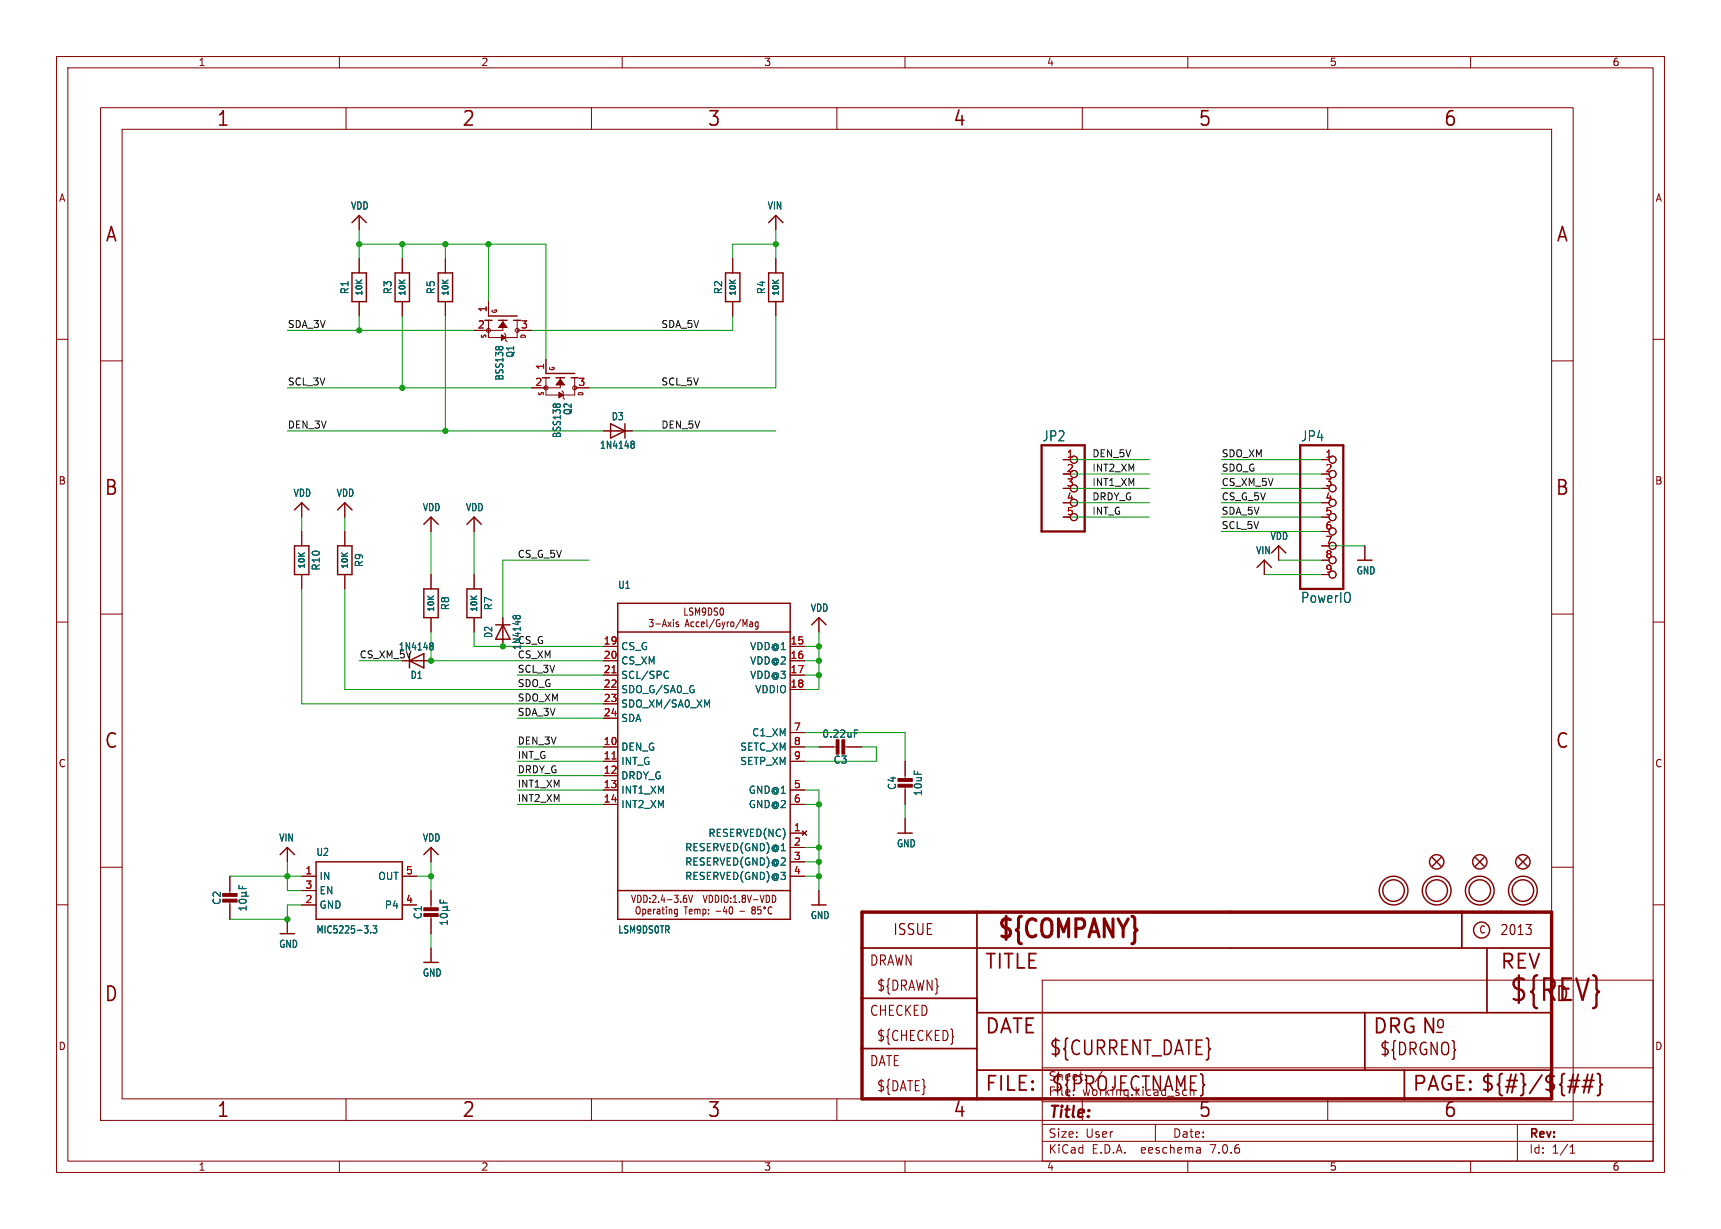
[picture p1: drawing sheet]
<svg xmlns="http://www.w3.org/2000/svg" width="304mm" height="217mm" viewBox="0 0 304 217" stroke-linecap="round" stroke-linejoin="round" font-family="sans-serif">
<g fill="none" stroke="#840000" stroke-width=".18">
<path d="M10 10h284.3v197.3h-284.3zM12 12h280.3v193.3h-280.3zM17.8 19h260.3v179.1h-260.3zM60 10v2M61.2 19v3.9M104.6 19v3.9M110 10v2M148 19v3.9M160 10v2M191.3 19v3.9M210 10v2M234.7 19v3.9"/>
<path d="M260 10v2M21.6 22.9h252.7v171.4h-252.7zM63.5 38.1v2.5M137.2 38.1v2.5M10 60h2M63.5 45.7v2.6M63.5 53.3v2.6M71.1 45.7v2.6M71.1 53.3v2.6M78.7 45.7v2.6M78.7 53.3v2.6M86.4 56.6v3.1h5v-3.1"/>
<path d="M86.4 53.3v2.6M88.9 56.6v1.8h-5.1M89.2 58.9l.2 .3v1l.3 .3M91.4 58.4h2.6M129.5 45.7v2.6M129.5 53.3v2.6M137.2 45.7v2.6M137.2 53.3v2.6M292.3 60h2M17.8 63.8h3.8M96.5 66.8v3h5.1v-3M96.5 63.5v2.5"/>
<path d="M99.1 66.8v1.8h-5.1M99.3 69.1l.3 .2v1.1l.2 .2M101.6 68.6h2.5M106.7 76.2h5.1M274.3 63.8h3.8M53.3 88.9v2.5M53.3 94v2.5M61 88.9v2.5M61 94v2.5M76.2 91.4v2.6M83.8 91.4v2.6M188 81.3h1.2"/>
<path d="M188 86.4h1.2M188 91.4h1.2M223.5 99.1v2.5M226.1 96.5v2.6M233.7 81.3h1.2M233.7 86.4h1.2M233.7 91.4h1.2M233.7 94h1.2M233.7 96.5h1.2M233.7 99.1h1.2M241.3 96.5v2.6M10 110h2"/>
<path d="M17.8 108.6h3.8M53.3 101.6v2.5M61 101.6v2.5M71.1 116.8h5.1M76.2 101.6v2.5M76.2 109.2v2.6M83.8 101.6v2.5M83.8 109.2v2.6M88.9 109.2v5.1M106.7 114.3h2.5M106.7 116.8h2.5M106.7 119.4h2.5"/>
<path d="M114.8 109.6h.7l-.4 .4 .3 .2v.5l-.1 .1-.5-.1M115.9 110.3h.8M117.1 110.8l.4-1.2 .3 1.2M117.2 110.5h.5M118.1 110l.6 .8M118.7 110l-.6 .8M119.1 109.6v.1M119.1 110v.8M119.9 110h-.2l-.2 .2 .1 .1 .3 .2v.3h-.4M121.1 107.5v1.3h.5M121.1 110.8l.4-1.2 .3 1.2M121.2 110.5h.5"/>
<path d="M122.5 107.6l-.4-.1-.2 .2 .1 .4 .5 .2v.4l-.2 .1-.4-.1M122.7 110h-.3l-.3 .2 .1 .6h.5M123 108.8v-1.3l.3 .9 .4-.9v1.3M123.6 110h-.3l-.2 .2 .1 .6h.4M124 110.4l.5-.1v-.3h-.3l-.2 .2v.6h.5M124.7 108.2l-.3 .1-.2-.1v-.5l.2-.2 .3 .1 .1 .6M124.7 108.5l-.1 .2-.3 .1M124.8 108.1l-.1 .1M125.8 108.2l-.2-.6-.4-.1v1.3M126.3 109.5l-.9 1.6M126.9 107.6l-.4-.1-.2 .2 .1 .4 .3 .1M127.3 108.3v-.6l.2-.2 .3 .1 .1 .7"/>
<path d="M127.9 110.8l-.3 .4M131 109.5l-.9 1.6M134 111l-.2 .2h-.2M139.7 114.3h2.5M139.7 116.8h2.5M139.7 119.4h2.5M144.8 109.2v2.6M233.7 101.6h1.2M274.3 108.6h3.8M292.3 110h2M106.7 132.1h2.5M106.7 134.6h2.5"/>
<path d="M106.7 137.2h2.5M106.7 139.7h2.5M106.7 121.9h2.5M106.7 124.5h2.5M106.7 127h2.5M139.7 132.1h2.5M139.7 134.6h2.5M139.7 139.7h2.5M139.7 121.9h2.5M139.7 129.5h2.5M144.8 132.1h3.3M149.1 132.1h3.3"/>
<path d="M160 134.6v3.3M160 138.9v3.3M10 160h2M17.8 153.4h3.8M40.6 154.9v3.3M40.6 159.3v3.3M50.8 149.9v2.5M53.3 154.9h2.6M53.3 157.5h2.6M71.1 154.9h2.6M76.2 149.9v2.5M76.2 157.5v3.3"/>
<path d="M106.7 142.2h2.5M111.7 158.3l.3 1.3 .4-1.3M112.7 158.3a.67 .67 0 0 1 .7 .5 .67 .67 0 0 1-.2 .7l-.5 .1zM113.8 158.3a.67 .67 0 0 1 .7 .5 .67 .67 0 0 1-.3 .7l-.4 .1zM114.9 159.5v.1M114.9 158.8v.1M115.4 158.4l.4-.1 .2 .4-.7 .9h.7M116.4 159.5v.1M117.2 158.2l-.3 1h.7M117.4 158.7v.9M118 159.1h.8M119.2 158.3h.7l-.4 .5 .3 .1v.6l-.1 .1-.5-.1"/>
<path d="M120.3 159.5v.1M121.3 158.3l-.3 .1-.1 .2-.1 .7 .2 .3 .4-.1-.1-.6-.3-.1-.2 .2M121.7 158.3l.4 1.3 .4-1.3M124.3 158.3l.4 1.3 .3-1.3M125.4 158.3a.67 .67 0 0 1 .6 .5 .67 .67 0 0 1-.2 .7l-.4 .1zM126.5 158.3a.67 .67 0 0 1 .6 .5 .67 .67 0 0 1-.2 .7l-.4 .1zM127.5 158.3v1.3M128.2 158.4l.3-.1 .2 .2v.7l-.2 .4-.4-.2-.1-.7zM129.2 158.8v.1M129.2 159.5v.1M129.7 159.6h.6M129.7 158.7l.3-.4v1.3"/>
<path d="M130.7 159.5v.1M131.4 158.9l-.2-.3 .2-.3 .3 .1 .1 .1-.2 .4M131.4 158.9l-.2 .2v.2l.2 .3 .3-.1 .1-.2v-.2l-.2-.2M131.4 158.9h.2M132.1 158.3l.4 1.3 .3-1.3M133.2 159.1h.8M134.4 158.3l.3 1.3 .4-1.3M136.1 159l-.2-.6-.4-.1v1.3M137.2 159l-.2-.6-.5-.1v1.3M139.7 147.3h2.5M139.7 142.2h2.5M139.7 149.9h2.5"/>
<path d="M139.7 152.4h2.5M139.7 154.9h2.5M141.9 146.9l.7 .8M142.6 146.9l-.7 .8M144.8 157.5v2.5M160 144.8v2.5M274.3 153.4h3.8M292.3 160h2M50.8 162.6v2.5M53.3 160h2.6M71.1 160h2.6M76.2 161.8v3.3"/>
<path d="M76.2 167.6v2.6M112.6 160.4h.3l.2 .1 .1 .7-.3 .4-.4-.2v-.6zM113.6 160.8h.3l.3 .2-.1 .6h-.5M113.6 160.8v1.2M114.6 161.2l.5-.1-.1-.3h-.3l-.1 .2v.6h.4M115.5 160.8v.8M115.8 160.8l-.3 .2M116.2 160.8h.4l.1 .8M116.7 161.1h-.4l-.1 .2 .1 .3h.4M117 160.8h.4M117.2 160.4v1l.2 .2M117.8 160.4v.1"/>
<path d="M117.8 160.8v.8M118.3 160.9l.2-.1h.2l.1 .8M118.3 160.8v.8M119.8 160.8h-.4l-.2 .2 .1 .6h.5M119.8 160.8v1l-.2 .2h-.3M120.9 160.4h.7M121.2 160.4v1.2M121.9 161.2l.5-.1-.1-.3h-.3l-.1 .2v.6h.4M122.8 160.9l.3-.1 .2 .2M122.8 160.8v.8M123.3 161l.2-.2h.2l.1 .8M123.3 161v.6"/>
<path d="M124.3 160.8h.3l.2 .2-.1 .6h-.4M124.3 160.8v1.2M125.3 161.5v.1M125.3 160.8v.2M126.6 161.1h.8M128.1 160.3l-.2 .9h.6M128.4 160.8v.8M129.1 160.4h.1a.72 .72 0 0 1 0 1.2 .94 .94 0 0 1-.1-1.2zM130.8 161.1h.8M133.1 160.9l-.2-.2 .2-.3h.2l.2 .2-.2 .3M133.1 160.9l-.2 .2 .1 .4 .1 .1h.3l.1-.2v-.4l-.2-.1M133.1 160.9h.2"/>
<path d="M133.9 161.5l.5 .1M134.5 160.4h-.5l-.1 .6 .5-.2M184.3 173.3h108v32h-108zM61.2 194.3v3.8M104.6 194.3v3.8M148 194.3v3.8M184.3 198.8h108M184.3 194.8h108M184.3 188.8h108M191.3 194.3v3.8M204.3 198.8v3M234.7 194.3v3.8"/>
<path d="M268.3 198.8v6.5M60 205.3v2M110 205.3v2M160 205.3v2M184.3 201.8h108M210 205.3v2M212.2 203v.9M212.2 203.8l-.1 .1M212.2 203.3h-.1M260 205.3v2M277.6 203.9h.8M277.6 202.8l.4-.4v1.5"/>
<circle cx="86.4" cy="58.4" r=".36"/>
<circle cx="91.4" cy="58.4" r=".36"/>
<circle cx="96.5" cy="68.6" r=".36"/>
<circle cx="101.6" cy="68.6" r=".36"/>
<circle cx="189.9" cy="81.3" r=".63"/>
<circle cx="189.9" cy="83.8" r=".63"/>
<circle cx="189.9" cy="86.4" r=".63"/>
<circle cx="189.9" cy="88.9" r=".63"/>
<circle cx="189.9" cy="91.4" r=".63"/>
<circle cx="235.6" cy="88.9" r=".63"/>
<circle cx="235.6" cy="91.4" r=".63"/>
<circle cx="235.6" cy="99.1" r=".63"/>
<circle cx="235.6" cy="83.8" r=".63"/>
<circle cx="235.6" cy="86.4" r=".63"/>
<circle cx="235.6" cy="94" r=".63"/>
<circle cx="235.6" cy="81.3" r=".63"/>
<circle cx="235.6" cy="96.5" r=".63"/>
<circle cx="235.6" cy="101.6" r=".63"/>
</g>
<g fill="none" stroke="#840000" stroke-width=".25">
<path d="M62.2 39.4l1.3-1.3 1.3 1.3M135.9 39.4l1.3-1.3 1.2 1.3M62.2 48.3h2.6v5h-2.6zM69.8 48.3h2.6v5h-2.6zM77.5 48.3h2.5v5h-2.5zM85.7 56.6h1.3M86.4 55.9h5M88.1 56.6h1.6M90.8 56.6h1.3M128.3 48.3h2.5v5h-2.5zM135.9 48.3h2.5v5h-2.5zM95.9 66.8h1.3"/>
<path d="M96.5 66h5.1M98.3 66.8h1.5M101 66.8h1.2M107.9 74.9l2.6 1.3-2.6 1.3zM110.5 74.9v2.6M52.1 96.5h2.5v5.1h-2.5zM52.1 90.2l1.2-1.3 1.3 1.3M59.7 96.5h2.5v5.1h-2.5zM59.7 90.2l1.3-1.3 1.2 1.3M74.9 92.7l1.3-1.3 1.3 1.3M82.5 92.7l1.3-1.3 1.3 1.3M224.8 97.8l1.3-1.3 1.2 1.3"/>
<path d="M240 99.1h2.6M72.4 116.8v1.3M72.4 116.8l2.5-1.2v2.5zM74.9 104.1h2.6v5.1h-2.6zM82.5 104.1h2.6v5.1h-2.6zM87.6 110.5h2.6M88.9 110.5l1.3 2.5h-2.6zM109.2 106.7h30.5v55.9h-30.5zM109.2 111.8h30.5M143.5 110.5l1.3-1.3 1.2 1.3M222.2 100.3l1.3-1.2 1.3 1.2M49.5 151.1l1.3-1.2 1.3 1.2"/>
<path d="M55.9 152.4h15.2v10.2h-15.2zM74.9 151.1l1.3-1.2 1.3 1.2M109.2 157.5h30.5M158.7 147.3h2.6M253.2 151.6l1.6 1.6M254.8 151.6l-1.6 1.6M260.9 151.6l1.5 1.6M262.4 151.6l-1.5 1.6M268.5 151.6l1.5 1.6M270 151.6l-1.5 1.6M49.5 165.1h2.6M74.9 170.2h2.6"/>
<path d="M143.5 160h2.5"/>
<circle cx="246.4" cy="157.5" r="2.54"/>
<circle cx="246.4" cy="157.5" r="1.9"/>
<circle cx="254" cy="157.5" r="2.54"/>
<circle cx="254" cy="157.5" r="1.9"/>
<circle cx="254" cy="152.4" r="1.27"/>
<circle cx="261.6" cy="157.5" r="2.54"/>
<circle cx="261.6" cy="157.5" r="1.9"/>
<circle cx="261.6" cy="152.4" r="1.27"/>
<circle cx="269.2" cy="157.5" r="2.54"/>
<circle cx="269.2" cy="157.5" r="1.9"/>
<circle cx="269.2" cy="152.4" r="1.27"/>
<circle cx="261.9" cy="164.5" r="1.42"/>
</g>
<path d="M184.1 78.7h7.7v15.3h-7.7zM229.9 78.7h7.6v25.4h-7.6z" fill="none" stroke="#840000" stroke-width=".41"/>
<path d="M152.4 161.3h121.9v33h-121.9z" fill="none" stroke="#840000" stroke-width=".61"/>
<path d="M152.4 176.5h20.3M152.4 167.6h121.9M172.7 161.3v33M172.7 179.1h101.6M241.3 179.1v10.1M258.4 161.3v6.3M262.9 167.6v11.5M152.4 185.4h20.3M172.7 189.2h101.6M248.3 189.2v5.1" fill="none" stroke="#840000" stroke-width=".3"/>
<path d="M277.2 192.1h1.8M277.4 191.1h1.9M279 190l-.7 3.2M279.7 192.1h1.9M280 191.1h1.8M280.7 190l-.7 3.2M281.6 190l-.8 3.2M282.4 189.8l.4 .2 .1 .2v1.2l.4 .4-.4 .3v1.3l-.1 .2-.4 .1" fill="none" stroke="#840000" stroke-width=".32"/>
<path d="M269.8 163.5h.9l-.5 .7M270.6 164.2a.72 .72 0 0 1 0 .9v.1M168.5 183.2l.1 .1-.1 .1" fill="none" stroke="#840000" stroke-width=".19"/>
<g fill="#840000" stroke="#840000" stroke-width=".18">
<path d="M148.8 130.8h.6v2.5h-.6z"/>
<path d="M147.8 130.8h.5v2.5h-.5z"/>
<path d="M39.4 159h2.5v.5h-2.5z"/>
<path d="M39.4 158h2.5v.5h-2.5z"/>
<path d="M74.9 161.5h2.6v.6h-2.6z"/>
<path d="M74.9 160.5h2.6v.5h-2.6z"/>
<path d="M88.9 56.9l.8 1h-1.6z"/>
<path d="M88.6 59.2l.8 .5-.8 .5z"/>
<path d="M99.1 67.1l.7 1h-1.5z"/>
<path d="M98.8 69.3l.8 .5-.8 .6z"/>
<path d="M158.7 138.7h2.6v.5h-2.6z"/>
<path d="M158.7 137.7h2.6v.5h-2.6z"/>
</g>
<g fill="none" stroke="#006464" stroke-width=".18">
<path d="M87.7 61.4l.2-.1 .2 .1M88.2 61.4l.2-.1 .4 .1M97.9 71.5l.1-.1 .3 .1M98.4 71.5l.2-.1 .4 .1M111.7 78l.3 .1 .1 .2-.2 .3M111.7 78.6h.2M111.9 78.6l.2 .1v.3l-.1 .2-.3 .1M76.2 113.6h.2l.2 .3-.2 .3M76.2 114.2h.2M76.4 114.2l.1 .1 .1 .4-.2 .2h-.2M91.3 109l-.3-.2-.3 .2v.2M91.3 109l.1-.1 .3-.1 .3 .2v.2"/>
<path d="M91.3 109v.2M117.8 118.7l.4 .1M118.2 119.8l-.4 .2M122.5 122h.2v.4l-.2 .1M122.5 121.2l.1 .1M125 124.7l.4-.9v1.2M151.1 129.7h.4M151.1 129.1h.6M42.2 156.5v.6h1.3M42.4 159.1a.69 .69 0 0 1 1.1 .3 .72 .72 0 0 1-1.3-.1zM42.7 158.5h1.2M42.7 157.9h.6"/>
<path d="M42.9 156.7v.4M43.3 157.9l.2 .1v.3l-.2 .2M43.5 157.7l-.2 .2M77.8 159.1v.6h1.3M78.4 159.3v.4M43.5 160.2v.7M43.5 160.6h-1.3l.4 .3M65.5 164.9v.1M65.9 163.7h.7l-.3 .5 .3 .1v.6l-.2 .1-.5-.1M77.9 161.7a.75 .75 0 0 1 1.2 .3 .72 .72 0 0 1-1.3-.1zM78.2 161h1.3M78.2 160.4h.7"/>
<path d="M78.9 160.4l.2 .2v.2l-.2 .2M79.1 162.8v.7M79.1 163.1h-1.3l.4 .4M79.1 160.2l-.2 .2"/>
</g>
<path d="M108.2 119h.7M108.2 134.2h.7" fill="none" stroke="#a90000" stroke-width=".18"/>
<g fill="none" stroke="#009600" stroke-width=".18">
<path d="M50.8 58.4h33M63.5 40.6v5.1M63.5 55.9v2.5M63.5 43.2h33v20.3M71.1 43.2v2.5M71.1 55.9v12.7M78.7 43.2v2.5M78.7 55.9v20.3M86.4 43.2v10.1M129.5 55.9v2.5h-35.5M137.2 43.2h-7.7v2.5M137.2 55.9v12.7h-33.1"/>
<path d="M137.2 40.6v5.1M50.8 68.6h43.2M50.8 76.2h55.9M111.8 76.2h25.4M53.3 91.4v2.6M61 91.4v2.6M76.2 94v7.6M83.8 94v7.6M104.1 99.1h-15.2v10.1M188 86.4h15.2M188 83.8h15.2M188 81.3h15.2"/>
<path d="M188 88.9h15.2M188 91.4h15.2M215.9 86.4h17.8M215.9 83.8h17.8M215.9 81.3h17.8M215.9 88.9h17.8M215.9 91.4h17.8M215.9 94h17.8M226.1 99.1h7.6M233.7 96.5h7.6M53.3 104.1v20.4h53.4M61 104.1v17.8h45.7"/>
<path d="M63.5 116.8h7.6M76.2 111.8v5h30.5M83.8 111.8v2.5h22.9M91.4 119.4h15.3M142.2 114.3h2.6M142.2 116.8h2.6M142.2 119.4h2.6M144.8 111.8v10.1h-2.6M223.5 101.6h10.2M91.4 139.7h15.3M91.4 132.1h15.3M91.4 134.6h15.3"/>
<path d="M91.4 137.2h15.3M91.4 127h15.3M142.2 139.7h2.6v17.8M142.2 129.5h17.8v5.1M142.2 132.1h2.6M152.4 132.1h2.5v2.5h-12.7M40.6 154.9h12.7M50.8 152.4v5.1h2.5M73.7 154.9h2.5M76.2 152.4v5.1M91.4 142.2h15.3M142.2 154.9h2.6"/>
<path d="M142.2 152.4h2.6M142.2 142.2h2.6M142.2 149.9h2.6M160 142.2v2.6M53.3 160h-2.5v2.6h-10.2M76.2 165.1v2.5"/>
</g>
<g fill="#009600" stroke="#009600" stroke-width=".18">
<circle cx="144.8" cy="154.9" r=".46"/>
<circle cx="144.8" cy="142.2" r=".46"/>
<circle cx="144.8" cy="119.4" r=".46"/>
<circle cx="144.8" cy="152.4" r=".46"/>
<circle cx="144.8" cy="149.9" r=".46"/>
<circle cx="144.8" cy="116.8" r=".46"/>
<circle cx="144.8" cy="114.3" r=".46"/>
<circle cx="76.2" cy="116.8" r=".46"/>
<circle cx="88.9" cy="114.3" r=".46"/>
<circle cx="76.2" cy="154.9" r=".46"/>
<circle cx="50.8" cy="162.6" r=".46"/>
<circle cx="50.8" cy="154.9" r=".46"/>
<circle cx="78.7" cy="43.2" r=".46"/>
<circle cx="86.4" cy="43.2" r=".46"/>
<circle cx="71.1" cy="68.6" r=".46"/>
<circle cx="63.5" cy="58.4" r=".46"/>
<circle cx="63.5" cy="43.2" r=".46"/>
<circle cx="71.1" cy="43.2" r=".46"/>
<circle cx="137.2" cy="43.2" r=".46"/>
<circle cx="78.7" cy="76.2" r=".46"/>
</g>
<text font-size="5.3" fill="#840000" x="266.7" y="177.6">${REV}</text>
<text font-size="4.4" fill="#840000" x="176.1" y="166.6">${COMPANY}</text>
<g font-size="3.5" fill="#840000">
<text x="38.2" y="22.7">1</text>
<text x="81.6" y="22.7">2</text>
<text x="125" y="22.7">3</text>
<text x="168.4" y="22.7">4</text>
<text x="211.8" y="22.7">5</text>
<text x="255.1" y="22.7">6</text>
<text x="18.5" y="43.1">A</text>
<text x="275" y="43.1">A</text>
<text x="18.3" y="87.9">B</text>
<text x="274.9" y="87.9">B</text>
<text x="18.3" y="132.7">C</text>
<text x="274.9" y="132.7">C</text>
<text x="174" y="171.7">TITLE</text>
<text x="265.1" y="171.7">REV</text>
<text x="18.3" y="177.4">D</text>
<text x="274.9" y="177.4">D</text>
<text x="174" y="183.2">DATE</text>
<text x="242.6" y="183.2">DRG N</text>
<text x="185.4" y="187">${CURRENT_DATE}</text>
<text x="38.2" y="197.9">1</text>
<text x="81.6" y="197.9">2</text>
<text x="125" y="197.9">3</text>
<text x="168.4" y="197.9">4</text>
<text x="174" y="193.3">FILE:</text>
<text x="185.7" y="193.3">${PROJECTNAME}</text>
<text x="211.8" y="197.9">5</text>
<text x="249.6" y="193.3">PAGE: ${#}/${##}</text>
<text x="255.1" y="197.9">6</text>
</g>
<g font-size="3" fill="#840000">
<text x="253.7" y="182.2">o</text>
<text x="243.8" y="186.9">${DRGNO}</text>
</g>
<text font-size="2.8" fill="#840000" x="185.3" y="198.2">Title:</text>
<text font-size="2.7" fill="#840000" x="157.8" y="165.6">ISSUE</text>
<g font-size="2.5" fill="#006464">
<text x="184.2" y="78.2">JP2</text>
<text x="229.9" y="78.2">JP4</text>
<text x="229.9" y="106.8">PowerIO</text>
</g>
<g font-size="2.5" fill="#840000">
<text x="265.1" y="165.6">2013</text>
<text x="153.7" y="171">DRAWN</text>
<text x="153.7" y="179.9">CHECKED</text>
<text x="154.9" y="175.5">${DRAWN}</text>
<text x="154.9" y="184.3">${CHECKED}</text>
<text x="153.7" y="188.8">DATE</text>
<text x="154.9" y="193.2">${DATE}</text>
</g>
<g font-size="2.1" fill="#840000">
<text x="185.3" y="191.3">Sheet:</text>
<text x="193.5" y="191.3">/</text>
<text x="185.3" y="194">File:</text>
<text x="191.4" y="194">working.kicad_sch</text>
<text x="185.3" y="201.4">Size:</text>
<text x="191.9" y="201.4">User</text>
<text x="207.3" y="201.4">Date:</text>
<text x="270.3" y="201.6">Rev:</text>
<text x="185.3" y="204.2">KiCad</text>
<text x="193" y="204.2">E.D.A.</text>
<text x="201.9" y="204.2">eeschema</text>
<text x="214.3" y="204.2">7.0.6</text>
<text x="270.3" y="204.2">Id:</text>
<text x="274.4" y="204.2">1/1</text>
</g>
<g font-size="1.8" fill="#840000">
<text x="35" y="11.9">1</text>
<text x="85" y="11.9">2</text>
<text x="135" y="11.9">3</text>
<text x="185" y="11.9">4</text>
<text x="235" y="11.9">5</text>
<text x="285" y="11.9">6</text>
<text x="10.3" y="35.9">A</text>
<text x="292.6" y="35.9">A</text>
<text x="10.3" y="85.9">B</text>
<text x="292.5" y="85.9">B</text>
<text x="125.2" y="110.1">Accel/Gyro/Mag</text>
<text x="10.3" y="135.9">C</text>
<text x="292.5" y="135.9">C</text>
<text x="134.8" y="160.9">Temp:</text>
<text x="261.4" y="165.3">C</text>
<text x="10.3" y="185.9">D</text>
<text x="292.5" y="185.9">D</text>
<text x="35" y="207.2">1</text>
<text x="85" y="207.2">2</text>
<text x="135" y="207.2">3</text>
<text x="185" y="207.2">4</text>
<text x="235" y="207.2">5</text>
<text x="285" y="207.2">6</text>
</g>
<g font-size="1.8" fill="#006464">
<text x="61.9" y="37.3">VDD</text>
<text x="135.6" y="37.3">VIN</text>
<text x="61.8" y="52.1" transform="rotate(-90 61.8 52.1)">R1</text>
<text x="69.4" y="52.1" transform="rotate(-90 69.4 52.1)">R3</text>
<text x="77.1" y="52.1" transform="rotate(-90 77.1 52.1)">R5</text>
<text x="127.9" y="52.1" transform="rotate(-90 127.9 52.1)">R2</text>
<text x="135.5" y="52.1" transform="rotate(-90 135.5 52.1)">R4</text>
<text x="91.1" y="63.3" transform="rotate(-90 91.1 63.3)">Q1</text>
<text x="89.2" y="67.4" transform="rotate(-90 89.2 67.4)">BSS138</text>
<text x="99.3" y="77.6" transform="rotate(-90 99.3 77.6)">BSS138</text>
<text x="101.3" y="73.5" transform="rotate(-90 101.3 73.5)">Q2</text>
<text x="108" y="74.5">D3</text>
<text x="106" y="79.6">1N4148</text>
<text x="51.8" y="88.1">VDD</text>
<text x="59.4" y="88.1">VDD</text>
<text x="74.6" y="90.6">VDD</text>
<text x="82.3" y="90.6">VDD</text>
<text x="224.5" y="95.7">VDD</text>
<text x="56.7" y="101" transform="rotate(-90 56.7 101)">R10</text>
<text x="64.4" y="100.4" transform="rotate(-90 64.4 100.4)">R9</text>
<text x="222" y="98.2">VIN</text>
<text x="239.7" y="101.8">GND</text>
<text x="109.2" y="104.3">U1</text>
<text x="79.6" y="108" transform="rotate(-90 79.6 108)">R8</text>
<text x="87.2" y="112.9" transform="rotate(-90 87.2 112.9)">D2</text>
<text x="87.2" y="108" transform="rotate(-90 87.2 108)">R7</text>
<text x="143.2" y="108.4">VDD</text>
<text x="70.4" y="115.2">1N4148</text>
<text x="92.3" y="115" transform="rotate(-90 92.3 115)">1N4148</text>
<text x="109.7" y="115.2">CS_G</text>
<text x="109.7" y="117.7">CS_XM</text>
<text x="132.5" y="115.2">VDD@1</text>
<text x="132.5" y="117.7">VDD@2</text>
<text x="72.5" y="120.2">D1</text>
<text x="109.7" y="120.2">SCL/SPC</text>
<text x="109.7" y="122.8">SDO_G/SA0_G</text>
<text x="109.7" y="125.3">SDO_XM/SA0_XM</text>
<text x="132.5" y="120.2">VDD@3</text>
<text x="133.4" y="122.8">VDDIO</text>
<text x="109.7" y="127.9">SDA</text>
<text x="132.9" y="130.4">C1_XM</text>
<text x="145.3" y="130.6">0.22uF</text>
<text x="109.7" y="132.9">DEN_G</text>
<text x="109.7" y="135.5">INT_G</text>
<text x="130.8" y="132.9">SETC_XM</text>
<text x="130.8" y="135.5">SETP_XM</text>
<text x="147.3" y="135.2">C3</text>
<text x="109.7" y="138">DRDY_G</text>
<text x="109.7" y="140.6">INT1_XM</text>
<text x="109.7" y="143.1">INT2_XM</text>
<text x="132.3" y="140.6">GND@1</text>
<text x="132.3" y="143.1">GND@2</text>
<text x="158.6" y="139.8" transform="rotate(-90 158.6 139.8)">C4</text>
<text x="163.2" y="140.9" transform="rotate(-90 163.2 140.9)">10uF</text>
<text x="49.2" y="149">VIN</text>
<text x="74.6" y="149">VDD</text>
<text x="125.1" y="148.2">RESERVED(NC)</text>
<text x="55.9" y="151.6">U2</text>
<text x="56.4" y="155.8">IN</text>
<text x="66.8" y="155.8">OUT</text>
<text x="121" y="150.7">RESERVED(GND)@1</text>
<text x="121" y="153.3">RESERVED(GND)@2</text>
<text x="121" y="155.8">RESERVED(GND)@3</text>
<text x="158.5" y="150">GND</text>
<text x="39.2" y="160.1" transform="rotate(-90 39.2 160.1)">C2</text>
<text x="56.4" y="160.9">GND</text>
<text x="56.4" y="158.3">EN</text>
<text x="67.9" y="160.9">P4</text>
<text x="49.2" y="167.8">GND</text>
<text x="55.9" y="165.3">MIC5225-3.3</text>
<text x="74.8" y="162.7" transform="rotate(-90 74.8 162.7)">C1</text>
<text x="109.2" y="165.3">LSM9DS0TR</text>
<text x="143.2" y="162.7">GND</text>
<text x="74.6" y="172.9">GND</text>
</g>
<g font-size="1.8" fill="#a90000">
<text x="84.4" y="58.2">2</text>
<text x="86.1" y="55.3" transform="rotate(-90 86.1 55.3)">1</text>
<text x="92" y="58.2">3</text>
<text x="96.3" y="65.5" transform="rotate(-90 96.3 65.5)">1</text>
<text x="94.5" y="68.3">2</text>
<text x="102.2" y="68.3">3</text>
<text x="188.5" y="81">1</text>
<text x="188.5" y="83.6">2</text>
<text x="234.2" y="81">1</text>
<text x="234.2" y="83.6">2</text>
<text x="188.5" y="86.1">3</text>
<text x="188.5" y="88.6">4</text>
<text x="234.2" y="86.1">3</text>
<text x="234.2" y="88.6">4</text>
<text x="188.5" y="91.2">5</text>
<text x="234.2" y="91.2">5</text>
<text x="234.2" y="93.7">6</text>
<text x="234.2" y="96.3">7</text>
<text x="234.2" y="98.8">8</text>
<text x="234.2" y="101.3">9</text>
<text x="106.6" y="114">19</text>
<text x="106.6" y="116.6">20</text>
<text x="106.6" y="119.1">21</text>
<text x="139.7" y="114">15</text>
<text x="139.7" y="116.6">16</text>
<text x="139.7" y="119.1">17</text>
<text x="106.6" y="121.7">22</text>
<text x="106.6" y="124.2">23</text>
<text x="139.7" y="121.7">18</text>
<text x="106.6" y="131.8">10</text>
<text x="106.6" y="126.7">24</text>
<text x="140.3" y="129.3">7</text>
<text x="140.3" y="131.8">8</text>
<text x="106.6" y="134.4">11</text>
<text x="106.6" y="136.9">12</text>
<text x="140.3" y="134.4">9</text>
<text x="106.6" y="139.4">13</text>
<text x="106.6" y="142">14</text>
<text x="140.3" y="139.4">5</text>
<text x="140.3" y="142">6</text>
<text x="140.3" y="147.1">1</text>
<text x="140.3" y="149.6">2</text>
<text x="53.9" y="154.7">1</text>
<text x="71.7" y="154.7">5</text>
<text x="140.3" y="152.1">3</text>
<text x="140.3" y="154.7">4</text>
<text x="53.9" y="159.8">2</text>
<text x="53.9" y="157.2">3</text>
<text x="71.7" y="159.8">4</text>
</g>
<g font-size="1.7" fill="#0f0f0f">
<text x="50.8" y="58.1">SDA_3V</text>
<text x="116.8" y="58.1">SDA_5V</text>
<text x="50.8" y="68.2">SCL_3V</text>
<text x="116.8" y="68.2">SCL_5V</text>
<text x="50.8" y="75.9">DEN_3V</text>
<text x="116.8" y="75.9">DEN_5V</text>
<text x="193" y="83.5">INT2_XM</text>
<text x="193" y="80.9">DEN_5V</text>
<text x="215.9" y="83.5">SDO_G</text>
<text x="215.9" y="80.9">SDO_XM</text>
<text x="193" y="86">INT1_XM</text>
<text x="193" y="88.6">DRDY_G</text>
<text x="215.9" y="86">CS_XM_5V</text>
<text x="215.9" y="88.6">CS_G_5V</text>
<text x="193" y="91.1">INT_G</text>
<text x="215.9" y="93.6">SCL_5V</text>
<text x="215.9" y="91.1">SDA_5V</text>
<text x="91.4" y="98.7">CS_G_5V</text>
<text x="91.4" y="114">CS_G</text>
<text x="63.5" y="116.5">CS_XM_5V</text>
<text x="91.4" y="116.5">CS_XM</text>
<text x="91.4" y="119">SCL_3V</text>
<text x="91.4" y="124.1">SDO_XM</text>
<text x="91.4" y="121.6">SDO_G</text>
<text x="91.4" y="126.7">SDA_3V</text>
<text x="91.4" y="131.7">DEN_3V</text>
<text x="91.4" y="134.3">INT_G</text>
<text x="91.4" y="136.8">DRDY_G</text>
<text x="91.4" y="139.4">INT1_XM</text>
<text x="91.4" y="141.9">INT2_XM</text>
</g>
<g font-size="1.4" fill="#006464">
<text x="64.3" y="52.5" transform="rotate(-90 64.3 52.5)">10K</text>
<text x="71.9" y="52.5" transform="rotate(-90 71.9 52.5)">10K</text>
<text x="79.6" y="52.5" transform="rotate(-90 79.6 52.5)">10K</text>
<text x="130.4" y="52.5" transform="rotate(-90 130.4 52.5)">10K</text>
<text x="138" y="52.5" transform="rotate(-90 138 52.5)">10K</text>
<text x="54.2" y="100.7" transform="rotate(-90 54.2 100.7)">10K</text>
<text x="61.8" y="100.7" transform="rotate(-90 61.8 100.7)">10K</text>
<text x="77" y="108.4" transform="rotate(-90 77 108.4)">10K</text>
<text x="84.6" y="108.4" transform="rotate(-90 84.6 108.4)">10K</text>
</g>
<g font-size="1.1" fill="#840000">
<text x="86.2" y="59.9" transform="rotate(-90 86.2 59.9)">S</text>
<text x="88.1" y="55.5" transform="rotate(-90 88.1 55.5)">G</text>
<text x="93.2" y="60" transform="rotate(-90 93.2 60)">D</text>
<text x="98.2" y="65.7" transform="rotate(-90 98.2 65.7)">G</text>
<text x="96.3" y="70.1" transform="rotate(-90 96.3 70.1)">S</text>
<text x="103.3" y="70.1" transform="rotate(-90 103.3 70.1)">D</text>
</g>
</svg>
